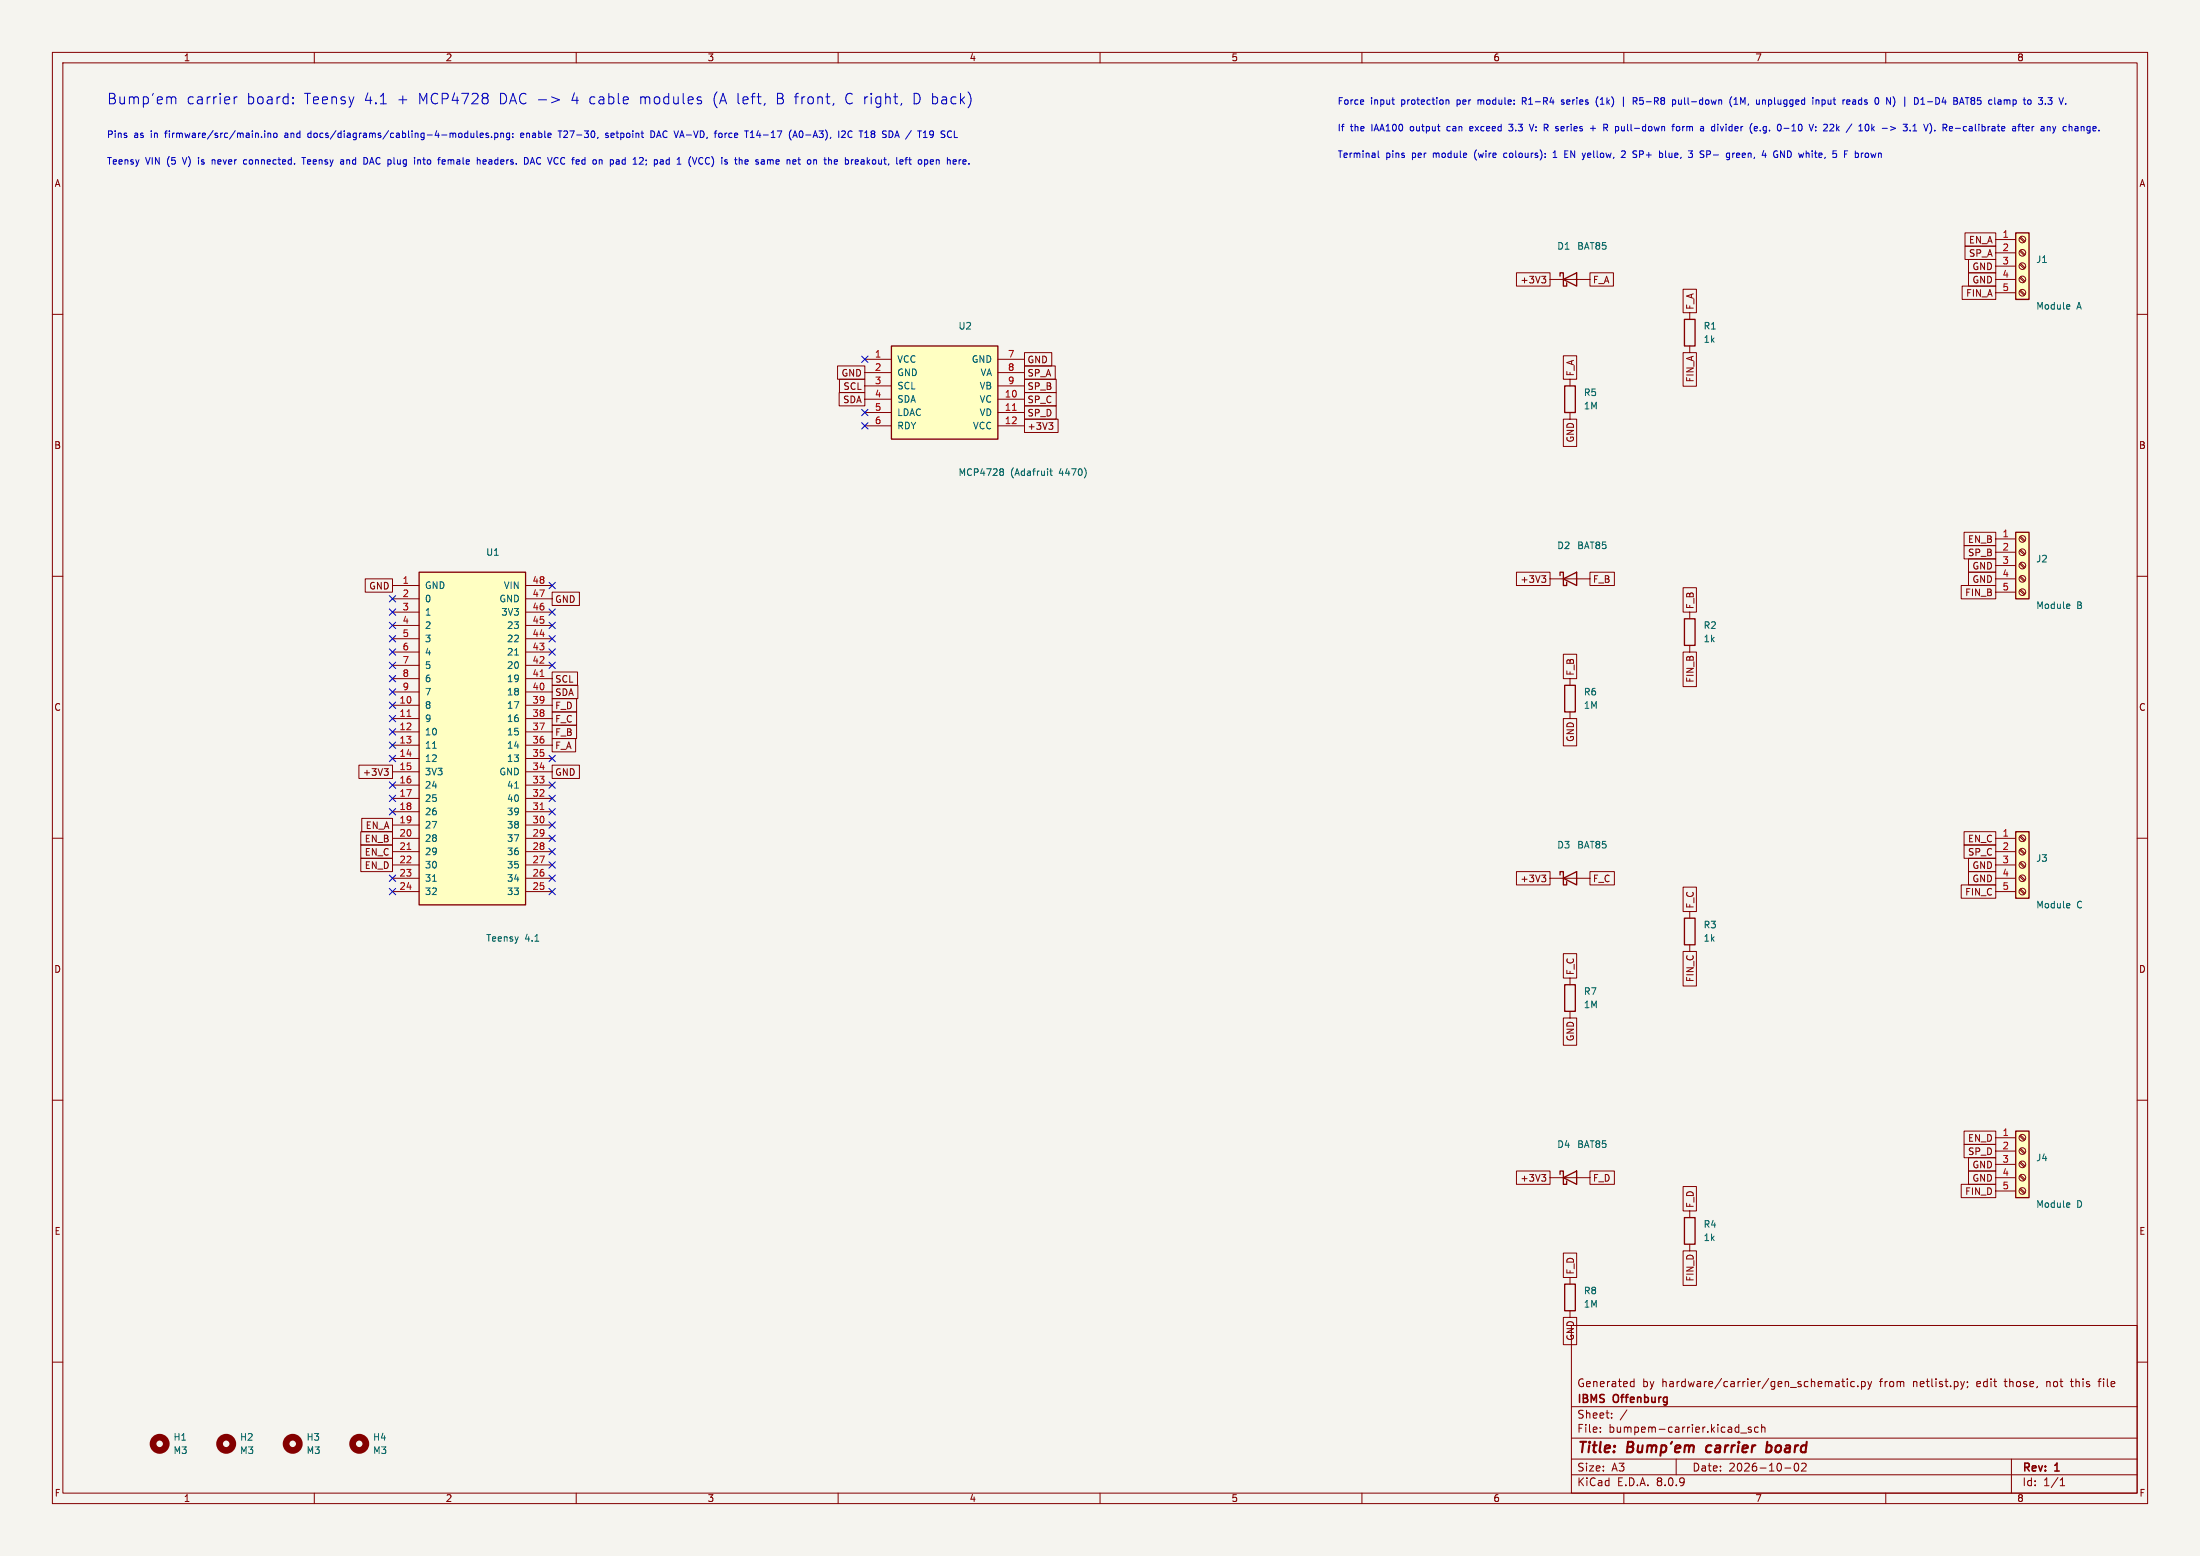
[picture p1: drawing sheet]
<svg xmlns="http://www.w3.org/2000/svg" width="420mm" height="297mm" viewBox="0 0 420 297" stroke-linecap="round" stroke-linejoin="round" font-family="sans-serif">
<path d="M0 0h420v297h-420z" fill="#f5f4ef" stroke="#f5f4ef" stroke-width=".19"/>
<g fill="none" stroke="#840000" stroke-width=".19">
<path d="M10 10h400v277h-400zM12 12h396v273h-396zM60 10v2M110 10v2M160 10v2M210 10v2M260 10v2M310 10v2M360 10v2M10 60h2M408 60h2M10 110h2"/>
<path d="M408 110h2M10 160h2M408 160h2M10 210h2M408 210h2M295.9 224.8h7.6M299.7 243.8v1.3M299.7 250.2v1.3M300 253h108v32h-108zM10 260h2M300 278.5h108M300 274.5h108"/>
<path d="M300 268.5h108M305.5 273.2v.2M305.5 272.5v.1M307.7 270.5v.2M307.7 269.8v.1M310.6 269.1l-1.3 1.9M311.4 263.8h.5M311.4 264.6h.5M311.9 263.2v1.5M320 278.5v3M332.3 273.5h1.1M334.3 272.5l-.4-.1-.2 .2 .1 .2 .5 .2v.3h-.6"/>
<path d="M335.7 272.5l-.5-.1-.3 .3 .2 .6h.6M336.3 272.5l.2-.1 .4 .1v.9M336.3 271.9v1.5M342.7 279.4l.2-.1a.8 .8 0 0 1 .5 .7 .8 .8 0 0 1-.5 .8l-.2-.2-.2-.4zM343.9 279.4l.6-.1 .2 .1 .1 .3-.9 1.1h.9M350.6 263.7h.3l.2 .2v.8M351.1 264.6l-.5 .1M351.1 264l-.5 .1M351.6 263.7h.6M351.8 263.2v1.3l.4 .2M352.7 263.2v.1M352.7 263.7v1"/>
<path d="M354 263.8l-.4-.1-.3 .3 .1 .6h.6M354.7 264.5v.2M355.4 263.8l.4-.1 .3 .3-.2 .6h-.5M355.4 263.7v1.5M356.6 263.7l.3 1M356.9 264.7l-.3 .5M357.3 263.7l-.4 1M375 263.7l-.3 1M375.6 263.8v.1M375.7 264.6l-.2 .3M384 278.5v6.5M390.7 263.7v1"/>
<path d="M390.8 263.8h-.1M395.2 263.7h.6M395.4 263.2v1.3l.3 .2M400.5 263.7h.6M401.1 263.2l-.4 .2v1.3M408 260h2M60 285v2M110 285v2M160 285v2M210 285v2M260 285v2M300 281.5h108"/>
<path d="M310 285v2M340.7 280.2h1.2M360 285v2M393.3 283.6h.9M393.3 282.5l.4-.4v1.5"/>
</g>
<path d="M325.9 276.1l-.2 .7 .3 .4M337.3 276h.8M337.4 275.2l-.3 2M338 277a.66 .66 0 0 1-.8 .1" fill="none" stroke="#840000" stroke-width=".4"/>
<circle cx="68.6" cy="275.6" r="1.27" fill="none" stroke="#840000" stroke-width="1.3"/>
<path d="M297.8 224.2v-.7h.6v2.6h.7v-.7M298.4 224.8l2.6-1.3v2.6zM298.7 245.1h2v5.1h-2z" fill="none" stroke="#840000" stroke-width=".25"/>
<path d="M384.8 215.9h2.5v12.7h-2.5z" fill="#ffffc2"/>
<path d="M297.8 167v-.6h.6v2.5h.7v-.6M298.4 167.6l2.6-1.2v2.5zM321.6 175.3h2v5h-2zM298.7 188h2v5h-2zM384.8 215.9h2.5v12.7h-2.5z" fill="none" stroke="#840000" stroke-width=".25"/>
<g fill="none" stroke="#840000" stroke-width=".19">
<path d="M295.9 167.6h7.6M322.6 174v1.3M299.7 186.7v1.3M299.7 193v1.3M322.6 180.3v1.3M381 217.2h3.8M381 219.7h3.8M385.5 219.4l.9 .8M385.5 216.8l.9 .9M385.7 219.2l.9 .8M385.7 216.7l.9 .8M381 222.2h3.8"/>
<path d="M381 224.8h3.8M381 227.3h3.8M385.5 227l.9 .8M385.5 224.5l.9 .8M385.5 221.9l.9 .9M385.7 226.8l.9 .9M385.7 224.3l.9 .8M385.7 221.7l.9 .9"/>
<circle cx="386.1" cy="219.7" r=".63"/>
<circle cx="386.1" cy="217.2" r=".63"/>
<circle cx="386.1" cy="224.8" r=".63"/>
<circle cx="386.1" cy="227.3" r=".63"/>
<circle cx="386.1" cy="222.2" r=".63"/>
</g>
<path d="M395 229.6l.1 .3-.6 .1M395.1 230.4h-.1" fill="none" stroke="#006464" stroke-width=".19"/>
<path d="M384.8 158.8h2.5v12.7h-2.5z" fill="#ffffc2"/>
<path d="M297.8 52.7v-.6h.6v2.5h.7v-.6M298.4 53.3l2.6-1.2v2.5zM297.8 109.9v-.7h.6v2.6h.7v-.7M298.4 110.5l2.6-1.3v2.6zM321.6 118.1h2v5.1h-2zM298.7 130.8h2v5.1h-2zM384.8 158.8h2.5v12.7h-2.5z" fill="none" stroke="#840000" stroke-width=".25"/>
<g fill="none" stroke="#840000" stroke-width=".19">
<path d="M295.9 53.3h7.6M295.9 110.5h7.6M322.6 116.8v1.3M299.7 129.5v1.3M299.7 135.9v1.3M322.6 123.2v1.3M385.5 159.7l.9 .8M385.7 159.5l.9 .9M381 160h3.8M381 162.6h3.8M381 165.1h3.8M381 167.6h3.8"/>
<path d="M381 170.2h3.8M385.5 169.8l.9 .9M385.5 167.3l.9 .8M385.5 164.8l.9 .8M385.5 162.2l.9 .9M385.7 169.7l.9 .8M385.7 167.1l.9 .9M385.7 164.6l.9 .8M385.7 162.1l.9 .8"/>
<circle cx="386.1" cy="165.1" r=".63"/>
<circle cx="386.1" cy="170.2" r=".63"/>
<circle cx="386.1" cy="167.6" r=".63"/>
<circle cx="386.1" cy="162.6" r=".63"/>
<circle cx="386.1" cy="160" r=".63"/>
</g>
<path d="M395 172.5l.1 .3-.6 .1M395.1 173.2l-.1 .1" fill="none" stroke="#006464" stroke-width=".19"/>
<path d="M384.8 101.6h2.5v12.7h-2.5z" fill="#ffffc2"/>
<path d="M298.7 73.7h2v5h-2zM321.6 61h2v5h-2zM384.8 101.6h2.5v12.7h-2.5z" fill="none" stroke="#840000" stroke-width=".25"/>
<g fill="none" stroke="#840000" stroke-width=".19">
<path d="M322.6 59.7v1.3M299.7 72.4v1.3M299.7 78.7v1.3M322.6 66v1.3M381 102.9h3.8M381 105.4h3.8M381 108h3.8M381 110.5h3.8M381 113h3.8M385.5 112.7l.9 .8M385.5 110.2l.9 .8M385.5 107.6l.9 .9"/>
<path d="M385.5 105.1l.9 .8M385.5 102.5l.9 .9M385.7 112.5l.9 .9M385.7 110l.9 .8M385.7 107.4l.9 .9M385.7 104.9l.9 .8M385.7 102.4l.9 .8"/>
<circle cx="386.1" cy="102.9" r=".63"/>
<circle cx="386.1" cy="110.5" r=".63"/>
<circle cx="386.1" cy="105.4" r=".63"/>
<circle cx="386.1" cy="113" r=".63"/>
<circle cx="386.1" cy="107.9" r=".63"/>
</g>
<path d="M395 115.3l.1 .3-.6 .1M395.1 116.1h-.1" fill="none" stroke="#006464" stroke-width=".19"/>
<path d="M384.8 44.5h2.5v12.7h-2.5z" fill="#ffffc2"/>
<path d="M384.8 44.5h2.5v12.7h-2.5zM321.6 232.4h2v5.1h-2z" fill="none" stroke="#840000" stroke-width=".25"/>
<g fill="none" stroke="#840000" stroke-width=".19">
<path d="M381 45.7h3.8M381 48.3h3.8M381 50.8h3.8M381 53.3h3.8M381 55.9h3.8M385.5 55.5l.9 .9M385.5 53l.9 .8M385.5 50.5l.9 .8M385.5 47.9l.9 .9M385.5 45.4l.9 .8M385.7 55.4l.9 .8M385.7 52.8l.9 .9"/>
<path d="M385.7 50.3l.9 .8M385.7 47.8l.9 .8M385.7 45.2l.9 .9M322.6 231.1v1.3M322.6 237.5v1.3"/>
<circle cx="386.1" cy="55.9" r=".63"/>
<circle cx="386.1" cy="50.8" r=".63"/>
<circle cx="386.1" cy="53.3" r=".63"/>
<circle cx="386.1" cy="45.7" r=".63"/>
<circle cx="386.1" cy="48.3" r=".63"/>
</g>
<path d="M395 58.2l.1 .3-.6 .1M395.1 58.9l-.1 .1" fill="none" stroke="#006464" stroke-width=".19"/>
<path d="M170.2 66h20.3v17.8h-20.3z" fill="#ffffc2"/>
<path d="M170.2 66h20.3v17.8h-20.3z" fill="none" stroke="#840000" stroke-width=".25"/>
<path d="M165.1 68.6h5.1M165.1 76.2h5.1M165.1 78.7h5.1M165.1 71.1h5.1M165.1 73.7h5.1M190.5 68.6h5.1M190.5 76.2h5.1M190.5 78.7h5.1M190.5 71.1h5.1M190.5 73.7h5.1M165.1 81.3h5.1M190.5 81.3h5.1" fill="none" stroke="#840000" stroke-width=".19"/>
<path d="M193.3 78.3h.7" fill="none" stroke="#a90000" stroke-width=".19"/>
<path d="M191.1 89.5h.2l.3 .2-.3 .3M191.1 90h.2M191.3 90l.3 .3v.2l-.1 .2h-.4M200.4 89.9h.5M200.6 89.5v1.1l.3 .1M207.3 89.8v.9" fill="none" stroke="#006464" stroke-width=".19"/>
<path d="M80 109.2h20.3v63.5h-20.3z" fill="#ffffc2"/>
<path d="M80 109.2h20.3v63.5h-20.3z" fill="none" stroke="#840000" stroke-width=".25"/>
<g fill="none" stroke="#840000" stroke-width=".19">
<path d="M289.5 52.1h6.4v2.5h-6.4zM294.3 52.7h.8l-.4 .5M294.8 53.2l.3 .3v.3l-.3 .2M303.5 52.1h4.5v2.5h-4.5zM321.3 55.2h2.6v4.5h-2.6zM374.6 54.6h6.4v2.6h-6.4zM375.1 44.4h5.9v2.6h-5.9zM375.1 47h5.9v2.5h-5.9zM375.8 52.1h5.2v2.5h-5.2zM375.8 49.5h5.2v2.6h-5.2zM159.9 69.8h5.2v2.6h-5.2zM160.2 74.9h4.9v2.6h-4.9z"/>
<path d="M160.3 72.4h4.8v2.5h-4.8zM195.6 69.8h5.8v2.6h-5.8zM195.6 74.9h6v2.6h-6zM195.6 77.5h6v2.5h-6zM195.6 67.3h5.2v2.6h-5.2zM195.6 72.4h6v2.5h-6zM298.4 67.9h2.6v4.5h-2.6zM321.3 67.3h2.6v6.4h-2.6zM195.6 80h6.4v2.6h-6.4zM200.2 80.7h.8l-.4 .5M200.8 81.2l.2 .2v.3l-.2 .3M298.4 80h2.6v5.2h-2.6z"/>
<path d="M69.7 110.5h5.2v2.5h-5.2zM74.9 111.8h5.1M74.9 114.3h5.1M74.9 116.8h5.1M74.9 119.4h5.1M100.3 111.8h5.1M100.3 114.3h5.1M100.3 116.8h5.1M100.3 119.4h5.1M105.4 113h5.2v2.6h-5.2zM289.5 109.2h6.4v2.6h-6.4zM294.3 109.9h.8l-.4 .5"/>
<path d="M294.8 110.4l.3 .2v.3l-.3 .3M303.5 109.2h4.7v2.6h-4.7zM321.3 112.2h2.6v4.6h-2.6zM374.4 111.8h6.6v2.5h-6.6zM374.9 101.6h6.1v2.5h-6.1zM374.9 104.1h6.1v2.6h-6.1zM375.8 109.2h5.2v2.6h-5.2zM375.8 106.7h5.2v2.5h-5.2zM74.9 134.6h5.1M74.9 137.2h5.1M74.9 139.7h5.1M74.9 132.1h5.1"/>
<path d="M74.9 129.5h5.1M74.9 127h5.1M74.9 124.5h5.1M74.9 121.9h5.1M100.3 134.6h5.1M100.3 137.2h5.1M100.3 139.7h5.1M100.3 132.1h5.1M100.3 129.5h5.1M100.3 127h5.1M100.3 124.5h5.1M100.3 121.9h5.1"/>
<path d="M105.4 135.9h4.7v2.5h-4.7zM105.4 138.4h4.7v2.6h-4.7zM105.4 128.3h4.9v2.5h-4.9zM105.4 130.8h4.9v2.6h-4.9zM105.4 133.3h4.7v2.6h-4.7zM298.4 137.2h2.6v5.2h-2.6zM298.4 124.9h2.6v4.6h-2.6zM321.3 124.5h2.6v6.6h-2.6zM68.5 146h6.4v2.6h-6.4zM68.9 158.7h6v2.6h-6zM69.1 156.2h5.8v2.6h-5.8zM73.3 146.7h.8l-.4 .5"/>
<path d="M73.9 147.2l.2 .2v.3l-.2 .3M74.9 142.2h5.1M74.9 144.8h5.1M74.9 147.3h5.1M74.9 149.9h5.1M74.9 152.4h5.1M74.9 154.9h5.1M74.9 157.5h5.1M100.3 142.2h5.1M100.3 144.8h5.1M100.3 147.3h5.1M100.3 149.9h5.1"/>
<path d="M100.3 152.4h5.1M100.3 154.9h5.1M100.3 157.5h5.1M105.4 141h4.5v2.5h-4.5zM105.4 146h5.2v2.6h-5.2zM374.9 158.7h6.1v2.6h-6.1zM68.9 163.8h6v2.6h-6zM68.9 161.3h6v2.5h-6zM74.9 160h5.1M74.9 162.6h5.1M74.9 165.1h5.1M74.9 167.6h5.1"/>
<path d="M74.9 170.2h5.1M100.3 160h5.1M100.3 162.6h5.1M100.3 165.1h5.1M100.3 167.6h5.1M100.3 170.2h5.1M289.5 166.4h6.4v2.5h-6.4zM294.3 167h.8l-.4 .5M294.8 167.5l.3 .3v.3l-.3 .2M303.5 166.4h4.7v2.5h-4.7zM321.3 169.3h2.6v4.7h-2.6zM374.4 168.9h6.6v2.6h-6.6z"/>
<path d="M374.9 161.3h6.1v2.5h-6.1zM375.8 163.8h5.2v2.6h-5.2zM375.8 166.4h5.2v2.5h-5.2zM298.4 194.3h2.6v5.2h-2.6zM298.4 182h2.6v4.7h-2.6zM321.3 181.6h2.6v6.6h-2.6zM374.9 218.4h6.1v2.6h-6.1zM374.9 215.9h6.1v2.5h-6.1zM289.5 223.5h6.4v2.6h-6.4zM294.3 224.2h.8l-.4 .5M294.8 224.7l.3 .2v.3l-.3 .3M298.4 239.2h2.6v4.6h-2.6z"/>
<path d="M303.5 223.5h4.7v2.6h-4.7zM321.3 238.8h2.6v6.6h-2.6zM321.3 226.5h2.6v4.6h-2.6zM374.4 226.1h6.6v2.5h-6.6zM375.8 221h5.2v2.5h-5.2zM375.8 223.5h5.2v2.6h-5.2zM298.4 251.5h2.6v5.2h-2.6z"/>
</g>
<path d="M77.7 136.7h.7M103.1 129.1h.7M103.1 154.5h.7M77.7 162.1h.7" fill="none" stroke="#a90000" stroke-width=".19"/>
<path d="M98.2 125h.8M82.6 142.8h.7M98.2 150.4h.8M82.6 168.2h.7" fill="none" stroke="#006464" stroke-width=".19"/>
<g fill="none" stroke="#840000" stroke-width="1.3">
<circle cx="30.5" cy="275.6" r="1.27"/>
<circle cx="43.2" cy="275.6" r="1.27"/>
<circle cx="55.9" cy="275.6" r="1.27"/>
</g>
<g fill="none" stroke="#0000c2" stroke-width=".19">
<path d="M32.7 18.8l.3-.3 .5 .1 .1 1.2M44.7 18.5v1.3M45.3 18.5l-.4 .1-.2 .3M55.9 19.6v.2M55.9 18.6v.2M93.1 18v.5M93.1 18.9v.7M105.3 18.5l1.5 .6-1.5 .5M133.7 19.2l.2 .2-.2 .4M133.7 18.5l.1 .1M265.7 19.1h.5M266 19.8l.2 .1"/>
<path d="M276.1 19.2l.1-.1h.3l.1 .8M276.1 19.1v.8M290.6 19.3h.5M291.1 18.6h-.5v1.3M298.1 19.8l.3 .1M298.4 19.1l-.3 .1v.2l.3 .1M305.1 18.5a1.46 1.46 0 0 0 0 1.9M309.9 18.5v1.8M311.8 19.3l.6-.1 .1-.1v-.3l-.7-.2v1.3M312.1 19.3l.4 .6M319.3 19.1h.4l.2 .2-.1 .5h-.5M319.3 19.1v1.2"/>
<path d="M330.6 18.5a1.46 1.46 0 0 0 0 1.9M331 19.9h.8M331 19l.4-.4v1.3M336.5 19.1v.8M337 19.1h-.4l-.1 .1M346.1 18.6v.2M346.7 19.2l.2-.1h.3v.8M346.7 19.1v.8M352.7 19.1h.4l.1 .3-.6 .1M353.1 19.8l-.4 .1M353.8 19.1h-.1M353.8 19.4l-.2 .2 .2 .3"/>
<path d="M363.6 18.5v1.8M366 18.7l-.5-.1v1.3l.5-.1M366.7 19.9h.7M368 19.4h.9M374.1 19.9l.4-1.3 .4 1.3M374.2 19.5h.6M375.2 18.6h.7M375.5 18.6v1.3M382.6 19.1v.8M383 19.1l-.4 .1M389.1 19.8l.2 .1 .5-.1M389.1 18.6h.8l-.4 .5 .3 .1"/>
<path d="M40.5 30.5v.8M40.7 30.5l-.2 .1M47 30.5l-.4 .1-.1 .1v.5l.5 .1M49.1 25.4l.2 .2v.7M49.9 26.1v.2M50.5 25v.1M50.5 25.4v.9M51.1 25.5l.2-.1 .3 .1 .1 .8M51.1 25.4v.9M52.3 25.5l.2-.1 .3 .1 .1 .5-.1 .2-.3 .1-.2-.2zM57.6 30.1h.7M58 30.1v1.2"/>
<path d="M58.9 25.5l-.1 .2 .1 .5M65.2 30.5l.4 .2v.6M65.6 31.3h-.4M65.6 30.8l-.4 .1M69.5 30.1a.64 .64 0 0 1 .7 .6 .64 .64 0 0 1-.7 .6M79.7 30.6l.2-.1 .3 .1 .1 .7M79.7 30.5v.8M84.4 30.9l.6-.1-.1-.2-.3-.1-.2 .2 .1 .6h.4M90.5 25.4v.9M90.5 26.1l-.2 .2M91.1 25v1.1l.1 .2M91.6 30.6l.1 .7"/>
<path d="M91.7 25.8l.6-.1-.1-.2-.4-.1-.1 .2v.6h.5M92.2 30.9l.6-.1-.1-.2-.3-.1-.2 .2 .1 .6h.4M93.2 25.5l-.3-.1-.2 .2 .1 .2 .4 .1v.3h-.5M93.8 26.1v.2M94.4 25.5l.4-.1 .2 .3-.1 .5h-.5M94.4 25.4v1.3M95.6 25.5l.2-.1 .3 .1v.8M95.6 25.4v.9M97.3 25.5l-.4-.1-.2 .3 .1 .5h.5M97.3 25.4v1l-.3 .3-.3-.1M97.9 26.1v.2M97.9 25.5v.1"/>
<path d="M99.8 25.4l-.4 .2 .1 .6 .3 .1M100 25.7l-.6 .1M100.6 30.1l.3 .5-.3 .7M101.2 31.3l.4-1.2 .5 1.2M101.3 31h.6M106.5 25h.8M106.9 25v1.3M116.1 25.5l-.3-.1-.2 .2 .1 .2 .4 .1v.3h-.5M118.8 31.1l.2 .2h.4M119.4 30.6l-.4-.1-.2 .2M123.3 30.6v.1M123.4 31.3l-.1 .2"/>
<path d="M124.3 25a.64 .64 0 0 1 .7 .6 .64 .64 0 0 1-.7 .7zM127.3 31.3h.5M127.3 30.6h.5M127.8 30.1v1.2M132.2 30.1l.4 1.2 .4-1.2M135.2 30.1a.64 .64 0 0 0-.5 .6 .64 .64 0 0 0 .5 .6M137.8 25.5l-.4-.1-.2 .3 .1 .5 .3 .1 .2-.2M141.1 30.1v1.2M141.6 30.6l-.3-.1-.2 .1M142.2 25h.7M143.2 26.3h.8M143.2 25.3l.4-.3v1.3"/>
<path d="M144.3 31.3h.1M144.3 30.6v.3M148.6 30.5l-.5 .2 .1 .6h.4M148.7 30.8l-.6 .1M151 24.8a1.46 1.46 0 0 0 0 1.9M151.3 26.3l.5-1.3 .4 1.3M151.5 25.9h.6M154.7 30.6l-.3-.1-.3 .2 .1 .5 .2 .1h.3M158.2 30.6l.3-.1 .2 .2M158.2 30.1v1.2M160.1 25v1.3M160.7 25.1l.4-.1 .3 .3-.8 1h.8"/>
<path d="M161.5 30.5l.4 .1 .1 .1-.1 .5-.4 .1M162.1 25l-.2 .5 .2 .7M165.7 30.9l.3 .4M166 30.5l-.4 .5M170.4 25.3v.7M171.2 25l-.4 1.3M175.4 30.6l.1-.1 .4 .1 .1 .5-.2 .2h-.3l-.1-.1zM178 26.1l-.4 .2M178.1 25h-.4l-.2 .2 .1 .5h.5M182.2 26.3h.6M263.1 28.8v1.1l.2 .2M280.8 24.1l-.2 .2v.5l.2 .2"/>
<path d="M281.2 24.4l-.6 .2M287.3 29.2l-.2 .3v.3l.2 .3M288 23.7h.8l-.4 .5h.2M288 24.9l.6 .1M292 23.7l.4 1.3 .4-1.3M295 29.9v.2M295 29.3v.1M296.5 30.1h.7M296.5 29.2l.4-.4v1.3M298.7 29.4h.5M299.3 28.8h-.6v1.3h.6M303.6 24.5h1"/>
<path d="M304.1 24v1M306.5 24.4l.4 .6M306.8 23.8v.5M309.6 28.9l.4-.1 .3 .4-.8 .9h.8M317.4 29.3v.6M318 28.8v1.1l.1 .2M319.2 24.1h.5M319.7 23.7l-.3 .2v1.1M320.1 24.3l.2-.2 .3 .2 .1 .4-.1 .2-.3 .1-.2-.1zM322.3 28.8h.8l-.4 .5M322.9 29.3l.2 .2v.3l-.2 .3M325.8 28.8l.6 .1"/>
<path d="M326.4 29.4l-.6 .1M328.4 24.1l.3 .9 .3-.9M330.8 29.2v.9M331.1 29.2l-.3 .3M331.6 29.3v.7M332.1 29.5l-.6 .1M335.1 24.1l.3 .1 .1 .2-.6 .2M335.4 24.9l-.3 .1M336 24.9v.1M340.6 24.5h.9M346.6 24.9v.1M346.6 24.2v.1"/>
<path d="M348.3 23.7l-.2 .1M348.8 24.3l-.7 .7h.8M352.1 29.4h.5M352.7 28.8h-.6v1.3M354.7 29.3v.6M354.9 25h.7M355.1 23.9l.1-.2v1.3M357.5 24.5l.3 .5M357.8 24.1l-.5 .5M365.2 25h.7M365.4 23.9l.2-.2v1.3M370.9 24.4h.5"/>
<path d="M371.2 24.4l.5 .6M371.4 23.7h-.5v1.3M375.3 24.1l-.4 .1-.1 .2 .1 .5 .4 .1M385.9 24.1h.5M386.1 23.7v1.1l.3 .2M386.8 24.6l.6-.2-.1-.2-.3-.1-.2 .2v.6h.5M387.9 24.1v.9M388.3 24.1l-.4 .3M394.3 24.1l-.3 .1-.1 .2v.5l.4 .1M398.5 25.3l.3 .1M398.9 24.1l-.4 .1-.1 .2 .1 .5 .4 .1"/>
</g>
<g fill="none" stroke="#000084" stroke-width=".19">
<path d="M164.5 78.1l1.2 1.2M164.5 68l1.2 1.2M165.7 78.1l-1.2 1.2M165.7 68l-1.2 1.2M164.5 80.7l1.2 1.2M165.7 80.7l-1.2 1.2M74.3 118.8l1.2 1.2M74.3 116.2l1.2 1.2M74.3 113.7l1.2 1.2M75.5 118.8l-1.2 1.2M75.5 116.2l-1.2 1.2M75.5 113.7l-1.2 1.2"/>
<path d="M104.8 111.2l1.2 1.2M104.8 118.8l1.2 1.2M104.8 116.2l1.2 1.2M106 111.2l-1.2 1.2M106 118.8l-1.2 1.2M106 116.2l-1.2 1.2M74.3 123.9l1.2 1.2M74.3 139.1l1.2 1.2M74.3 136.6l1.2 1.2M74.3 134l1.2 1.2M74.3 131.5l1.2 1.2M74.3 126.4l1.2 1.2"/>
<path d="M74.3 121.3l1.2 1.2M74.3 128.9l1.2 1.2M75.5 123.9l-1.2 1.2M75.5 139.1l-1.2 1.2M75.5 136.6l-1.2 1.2M75.5 134l-1.2 1.2M75.5 131.5l-1.2 1.2M75.5 126.4l-1.2 1.2M75.5 121.3l-1.2 1.2M75.5 128.9l-1.2 1.2M104.8 121.3l1.2 1.2M104.8 123.9l1.2 1.2"/>
<path d="M104.8 126.4l1.2 1.2M106 121.3l-1.2 1.2M106 123.9l-1.2 1.2M106 126.4l-1.2 1.2M74.3 141.6l1.2 1.2M74.3 154.3l1.2 1.2M74.3 144.2l1.2 1.2M74.3 151.8l1.2 1.2M74.3 149.3l1.2 1.2M75.5 151.8l-1.2 1.2M75.5 141.6l-1.2 1.2M75.5 149.3l-1.2 1.2"/>
<path d="M75.5 154.3l-1.2 1.2M75.5 144.2l-1.2 1.2M104.8 154.3l1.2 1.2M104.8 156.9l1.2 1.2M104.8 151.8l1.2 1.2M104.8 149.3l1.2 1.2M104.8 144.2l1.2 1.2M104.8 159.4l1.2 1.2M106 154.3l-1.2 1.2M106 156.9l-1.2 1.2M106 151.8l-1.2 1.2M106 149.3l-1.2 1.2"/>
<path d="M106 144.2l-1.2 1.2M106 159.4l-1.2 1.2M74.3 167l1.2 1.2M74.3 169.6l1.2 1.2M75.5 167l-1.2 1.2M75.5 169.6l-1.2 1.2M104.8 169.6l1.2 1.2M104.8 167l1.2 1.2M104.8 164.5l1.2 1.2M104.8 162l1.2 1.2M106 169.6l-1.2 1.2M106 167l-1.2 1.2"/>
<path d="M106 164.5l-1.2 1.2M106 162l-1.2 1.2"/>
</g>
<g font-size="2.8" fill="#0000c2">
<text x="20.3" y="20.1">Bump'em</text>
<text x="35.5" y="20.1">carrier</text>
<text x="47" y="20.1">board:</text>
<text x="58" y="20.1">Teensy</text>
<text x="69.5" y="20.1">4.1</text>
<text x="75.8" y="20.1">+</text>
<text x="79.9" y="20.1">MCP4728</text>
<text x="95.4" y="20.1">DAC -&gt;</text>
<text x="109.2" y="20.1">4 cable</text>
<text x="122.4" y="20.1">modules</text>
<text x="136.4" y="20.1">(A left,</text>
<text x="148.6" y="20.1">B front,</text>
<text x="161.9" y="20.1">C right,</text>
<text x="175" y="20.1">D back)</text>
</g>
<g font-size="2.8" fill="#840000">
<text x="301" y="277.9">Title:</text>
<text x="310.6" y="277.9">Bump'em</text>
<text x="326.6" y="277.9">carrier</text>
<text x="338.8" y="277.9">board</text>
</g>
<g font-size="2.1" fill="#840000">
<text x="301" y="268.2">IBMS</text>
<text x="301" y="265">Generated</text>
<text x="308.1" y="268.2">Offenburg</text>
<text x="313.5" y="265">by</text>
<text x="317.3" y="265">hardware/carrier/gen_schematic.py</text>
<text x="359" y="265">from</text>
<text x="365.5" y="265">netlist.py;</text>
<text x="377.8" y="265">edit</text>
<text x="383.3" y="265">those,</text>
<text x="391.4" y="265">not</text>
<text x="396.2" y="265">this</text>
<text x="401.7" y="265">file</text>
<text x="301" y="273.7">File:</text>
<text x="301" y="271">Sheet:</text>
<text x="307.1" y="273.7">bumpem-carrier.kicad_sch</text>
<text x="301" y="281.1">Size:</text>
<text x="307.6" y="281.1">A3</text>
<text x="323" y="281.1">Date:</text>
<text x="330" y="281.1">2026-10-02</text>
<text x="386" y="281.3">Rev:</text>
<text x="392.4" y="281.3">1</text>
<text x="301" y="283.9">KiCad</text>
<text x="308.7" y="283.9">E.D.A.</text>
<text x="316.3" y="283.9">8.0.9</text>
<text x="386" y="283.9">Id:</text>
<text x="390.1" y="283.9">1/1</text>
</g>
<g font-size="1.8" fill="#840000">
<text x="35" y="11.9">1</text>
<text x="85" y="11.9">2</text>
<text x="135" y="11.9">3</text>
<text x="185" y="11.9">4</text>
<text x="235" y="11.9">5</text>
<text x="285" y="11.9">6</text>
<text x="335" y="11.9">7</text>
<text x="385" y="11.9">8</text>
<text x="10.3" y="35.9">A</text>
<text x="408.3" y="35.9">A</text>
<text x="375.8" y="46.7">EN_A</text>
<text x="375.8" y="49.2">SP_A</text>
<text x="376.4" y="51.8">GND</text>
<text x="290.2" y="54.3">+3V3</text>
<text x="304" y="54.3">F_A</text>
<text x="323.5" y="59.2" transform="rotate(-90 323.5 59.2)">F_A</text>
<text x="375.2" y="56.8">FIN_A</text>
<text x="376.4" y="54.3">GND</text>
<text x="196.1" y="69.5">GND</text>
<text x="300.7" y="71.9" transform="rotate(-90 300.7 71.9)">F_A</text>
<text x="160.5" y="72.1">GND</text>
<text x="160.9" y="77.2">SDA</text>
<text x="160.9" y="74.6">SCL</text>
<text x="196.1" y="72.1">SP_A</text>
<text x="196.1" y="77.2">SP_C</text>
<text x="196.1" y="74.6">SP_B</text>
<text x="323.5" y="73.1" transform="rotate(-90 323.5 73.1)">FIN_A</text>
<text x="196.1" y="82.2">+3V3</text>
<text x="196.1" y="79.7">SP_D</text>
<text x="10.3" y="85.9">B</text>
<text x="300.7" y="84.6" transform="rotate(-90 300.7 84.6)">GND</text>
<text x="408.2" y="85.9">B</text>
<text x="375.6" y="103.8">EN_B</text>
<text x="375.6" y="106.4">SP_B</text>
<text x="70.4" y="112.7">GND</text>
<text x="290.2" y="111.4">+3V3</text>
<text x="304" y="111.4">F_B</text>
<text x="375.1" y="114">FIN_B</text>
<text x="376.4" y="111.4">GND</text>
<text x="376.4" y="108.9">GND</text>
<text x="105.9" y="115.3">GND</text>
<text x="323.5" y="116.4" transform="rotate(-90 323.5 116.4)">F_B</text>
<text x="105.9" y="130.5">SCL</text>
<text x="300.7" y="129.1" transform="rotate(-90 300.7 129.1)">F_B</text>
<text x="323.5" y="130.4" transform="rotate(-90 323.5 130.4)">FIN_B</text>
<text x="10.3" y="135.9">C</text>
<text x="105.9" y="133">SDA</text>
<text x="105.9" y="135.6">F_D</text>
<text x="408.2" y="135.9">C</text>
<text x="105.9" y="138.1">F_C</text>
<text x="105.9" y="140.7">F_B</text>
<text x="105.9" y="143.2">F_A</text>
<text x="300.7" y="141.7" transform="rotate(-90 300.7 141.7)">GND</text>
<text x="69.2" y="148.3">+3V3</text>
<text x="105.9" y="148.3">GND</text>
<text x="69.5" y="161">EN_B</text>
<text x="69.7" y="158.4">EN_A</text>
<text x="375.6" y="161">EN_C</text>
<text x="69.5" y="166.1">EN_D</text>
<text x="69.5" y="163.5">EN_C</text>
<text x="375.6" y="163.5">SP_C</text>
<text x="376.4" y="166.1">GND</text>
<text x="290.2" y="168.6">+3V3</text>
<text x="304" y="168.6">F_C</text>
<text x="323.5" y="173.5" transform="rotate(-90 323.5 173.5)">F_C</text>
<text x="375.1" y="171.1">FIN_C</text>
<text x="376.4" y="168.6">GND</text>
<text x="10.3" y="185.9">D</text>
<text x="408.2" y="185.9">D</text>
<text x="300.7" y="186.2" transform="rotate(-90 300.7 186.2)">F_C</text>
<text x="323.5" y="187.6" transform="rotate(-90 323.5 187.6)">FIN_C</text>
<text x="300.7" y="198.9" transform="rotate(-90 300.7 198.9)">GND</text>
<text x="375.6" y="220.7">SP_D</text>
<text x="375.6" y="218.1">EN_D</text>
<text x="290.2" y="225.7">+3V3</text>
<text x="304" y="225.7">F_D</text>
<text x="376.4" y="223.2">GND</text>
<text x="376.4" y="225.7">GND</text>
<text x="323.5" y="230.7" transform="rotate(-90 323.5 230.7)">F_D</text>
<text x="375.1" y="228.3">FIN_D</text>
<text x="10.3" y="235.9">E</text>
<text x="408.3" y="235.9">E</text>
<text x="300.7" y="243.4" transform="rotate(-90 300.7 243.4)">F_D</text>
<text x="323.5" y="244.7" transform="rotate(-90 323.5 244.7)">FIN_D</text>
<text x="300.7" y="256" transform="rotate(-90 300.7 256)">GND</text>
<text x="10.3" y="285.9">F</text>
<text x="35" y="286.9">1</text>
<text x="85" y="286.9">2</text>
<text x="135" y="286.9">3</text>
<text x="185" y="286.9">4</text>
<text x="235" y="286.9">5</text>
<text x="285" y="286.9">6</text>
<text x="335" y="286.9">7</text>
<text x="385" y="286.9">8</text>
<text x="408.3" y="285.9">F</text>
</g>
<g font-size="1.8" fill="#0000c2">
<text x="255.3" y="20.1">Force</text>
<text x="261.6" y="20.1">input</text>
<text x="267.6" y="20.1">protection</text>
<text x="278.4" y="20.1">per</text>
<text x="282.6" y="20.1">module:</text>
<text x="291.2" y="20.1">R1-R4</text>
<text x="298.9" y="20.1">series</text>
<text x="305.7" y="20.1">(1k)</text>
<text x="313.2" y="20.1">R5-R8</text>
<text x="320.9" y="20.1">pull-down</text>
<text x="332.1" y="20.1">(1M,</text>
<text x="337.4" y="20.1">unplugged</text>
<text x="348.3" y="20.1">input</text>
<text x="354.3" y="20.1">reads</text>
<text x="360.6" y="20.1">0</text>
<text x="366.4" y="20.1">|</text>
<text x="368.8" y="20.1">D1-D4</text>
<text x="376.5" y="20.1">BAT85</text>
<text x="383.4" y="20.1">clamp</text>
<text x="390.3" y="20.1">to</text>
<text x="393.3" y="20.1">3.3</text>
<text x="20.3" y="26.4">Pins</text>
<text x="25.5" y="26.4">as</text>
<text x="28.9" y="26.4">in</text>
<text x="31.8" y="26.4">firmware/src/main.ino</text>
<text x="54.8" y="26.4">and</text>
<text x="59.4" y="26.4">docs/diagrams/cabling-4-modules.png:</text>
<text x="100.3" y="26.4">enable</text>
<text x="107.7" y="26.4">T27-30,</text>
<text x="116.9" y="26.4">setpoint</text>
<text x="125.7" y="26.4">DAC VA-VD,</text>
<text x="138.4" y="26.4">force</text>
<text x="144.4" y="26.4">T14-17</text>
<text x="152.9" y="26.4">(A0-A3),</text>
<text x="162.6" y="26.4">I2C</text>
<text x="166.8" y="26.4">T18</text>
<text x="171.4" y="26.4">SDA /</text>
<text x="178.6" y="26.4">T19</text>
<text x="255.3" y="25.2">If</text>
<text x="257.8" y="25.2">the</text>
<text x="261.9" y="25.2">IAA100</text>
<text x="269.5" y="25.2">output</text>
<text x="276.7" y="25.2">can</text>
<text x="281.3" y="25.2">exceed</text>
<text x="289" y="25.2">3.3</text>
<text x="293.2" y="25.2">V: R series</text>
<text x="305.3" y="25.2">+</text>
<text x="308" y="25.2">R pull-down</text>
<text x="321.6" y="25.2">form</text>
<text x="327.1" y="25.2">a</text>
<text x="329.4" y="25.2">divider</text>
<text x="337" y="25.2">(e.g.</text>
<text x="342.4" y="25.2">0-10</text>
<text x="348.8" y="25.2">V: 22k</text>
<text x="356.3" y="25.2">/</text>
<text x="358.8" y="25.2">10k</text>
<text x="363.4" y="25.2">-&gt;</text>
<text x="367.7" y="25.2">3.1</text>
<text x="371.9" y="25.2">V).</text>
<text x="375.6" y="25.2">Re-calibrate</text>
<text x="389.1" y="25.2">after</text>
<text x="394.8" y="25.2">any</text>
<text x="399.2" y="25.2">change.</text>
<text x="20.3" y="31.5">Teensy</text>
<text x="27.8" y="31.5">VIN</text>
<text x="32" y="31.5">(5</text>
<text x="35.2" y="31.5">V)</text>
<text x="38.3" y="31.5">is</text>
<text x="41.1" y="31.5">never</text>
<text x="47.4" y="31.5">connected.</text>
<text x="58.8" y="31.5">Teensy</text>
<text x="66.3" y="31.5">and</text>
<text x="70.9" y="31.5">DAC plug</text>
<text x="81" y="31.5">into</text>
<text x="85.8" y="31.5">female</text>
<text x="93.4" y="31.5">headers.</text>
<text x="102.6" y="31.5">DAC VCC fed</text>
<text x="116.3" y="31.5">on</text>
<text x="119.8" y="31.5">pad</text>
<text x="124.4" y="31.5">12;</text>
<text x="128.6" y="31.5">pad</text>
<text x="133.2" y="31.5">1</text>
<text x="135.6" y="31.5">(VCC)</text>
<text x="142.1" y="31.5">is</text>
<text x="144.9" y="31.5">the</text>
<text x="149" y="31.5">same</text>
<text x="155.1" y="31.5">net</text>
<text x="159.3" y="31.5">on</text>
<text x="162.7" y="31.5">the</text>
<text x="166.9" y="31.5">breakout,</text>
<text x="176.9" y="31.5">left</text>
<text x="181.3" y="31.5">open</text>
<text x="255.3" y="30.2">Terminal</text>
<text x="264.5" y="30.2">pins</text>
<text x="269.6" y="30.2">per</text>
<text x="273.8" y="30.2">module</text>
<text x="281.9" y="30.2">(wire</text>
<text x="287.7" y="30.2">colours):</text>
<text x="299.8" y="30.2">EN yellow,</text>
<text x="311" y="30.2">2</text>
<text x="313.4" y="30.2">SP+</text>
<text x="318.6" y="30.2">blue,</text>
<text x="324.5" y="30.2">3</text>
<text x="326.9" y="30.2">SP-</text>
<text x="332.1" y="30.2">green,</text>
<text x="339.1" y="30.2">4</text>
<text x="341.5" y="30.2">GND white,</text>
<text x="353.2" y="30.2">5</text>
<text x="355.6" y="30.2">F brown</text>
</g>
<g font-size="1.8" fill="#006464">
<text x="297.2" y="47.9">D1</text>
<text x="301" y="47.9">BAT85</text>
<text x="388.6" y="50.4">J1</text>
<text x="388.6" y="59.3">Module</text>
<text x="396.5" y="59.3">A</text>
<text x="182.9" y="63.1">U2</text>
<text x="325.1" y="63.1">R1</text>
<text x="325.1" y="65.6">1k</text>
<text x="171.2" y="69.4">VCC</text>
<text x="171.2" y="72">GND</text>
<text x="185.4" y="69.4">GND</text>
<text x="187.1" y="72">VA</text>
<text x="171.2" y="74.5">SCL</text>
<text x="171.2" y="77.1">SDA</text>
<text x="186.9" y="77.1">VC</text>
<text x="186.9" y="74.5">VB</text>
<text x="302.3" y="75.8">R5</text>
<text x="171.2" y="79.6">LDAC</text>
<text x="171.2" y="82.1">RDY</text>
<text x="185.7" y="82.1">VCC</text>
<text x="186.9" y="79.6">VD</text>
<text x="302.3" y="78.3">1M</text>
<text x="182.9" y="91">MCP4728</text>
<text x="192.9" y="91">(Adafruit</text>
<text x="202.3" y="91">4470)</text>
<text x="92.7" y="106.3">U1</text>
<text x="297.2" y="105">D2</text>
<text x="301" y="105">BAT85</text>
<text x="388.6" y="107.5">J2</text>
<text x="81" y="112.6">GND</text>
<text x="96.1" y="112.6">VIN</text>
<text x="81" y="115.2">0</text>
<text x="81" y="117.7">1</text>
<text x="95.2" y="115.2">GND</text>
<text x="95.6" y="117.7">3V3</text>
<text x="388.6" y="116.4">Module</text>
<text x="396.5" y="116.4">B</text>
<text x="81" y="120.2">2</text>
<text x="81" y="122.8">3</text>
<text x="81" y="125.3">4</text>
<text x="96.7" y="125.3">21</text>
<text x="96.7" y="122.8">22</text>
<text x="96.7" y="120.2">23</text>
<text x="325.1" y="120.2">R2</text>
<text x="325.1" y="122.8">1k</text>
<text x="81" y="127.9">5</text>
<text x="81" y="130.4">6</text>
<text x="96.7" y="130.4">19</text>
<text x="96.7" y="127.9">20</text>
<text x="81" y="135.5">8</text>
<text x="81" y="132.9">7</text>
<text x="96.7" y="135.5">17</text>
<text x="96.7" y="132.9">18</text>
<text x="302.3" y="132.9">R6</text>
<text x="302.3" y="135.5">1M</text>
<text x="81" y="138">9</text>
<text x="81" y="140.6">10</text>
<text x="81" y="143.1">11</text>
<text x="96.7" y="143.1">14</text>
<text x="96.7" y="140.6">15</text>
<text x="96.7" y="138">16</text>
<text x="81" y="145.6">12</text>
<text x="81" y="148.2">3V3</text>
<text x="95.2" y="148.2">GND</text>
<text x="96.7" y="145.6">13</text>
<text x="81" y="150.7">24</text>
<text x="81" y="153.3">25</text>
<text x="81" y="155.8">26</text>
<text x="96.7" y="155.8">39</text>
<text x="96.7" y="153.3">40</text>
<text x="96.7" y="150.7">41</text>
<text x="81" y="158.3">27</text>
<text x="81" y="160.9">28</text>
<text x="96.7" y="160.9">37</text>
<text x="96.7" y="158.3">38</text>
<text x="81" y="163.4">29</text>
<text x="81" y="166">30</text>
<text x="96.7" y="166">35</text>
<text x="96.7" y="163.4">36</text>
<text x="297.2" y="162.2">D3</text>
<text x="301" y="162.2">BAT85</text>
<text x="388.6" y="164.7">J3</text>
<text x="81" y="168.5">31</text>
<text x="81" y="171">32</text>
<text x="96.7" y="171">33</text>
<text x="96.7" y="168.5">34</text>
<text x="388.6" y="173.6">Module</text>
<text x="396.5" y="173.6">C</text>
<text x="92.7" y="179.9">Teensy</text>
<text x="100.2" y="179.9">4.1</text>
<text x="325.1" y="177.4">R3</text>
<text x="325.1" y="179.9">1k</text>
<text x="302.3" y="190.1">R7</text>
<text x="302.3" y="192.6">1M</text>
<text x="297.2" y="219.3">D4</text>
<text x="301" y="219.3">BAT85</text>
<text x="388.6" y="221.8">J4</text>
<text x="388.6" y="230.7">Module</text>
<text x="396.5" y="230.7">D</text>
<text x="325.1" y="234.5">R4</text>
<text x="325.1" y="237.1">1k</text>
<text x="302.3" y="247.2">R8</text>
<text x="302.3" y="249.8">1M</text>
<text x="33" y="275.2">H1</text>
<text x="45.7" y="275.2">H2</text>
<text x="58.4" y="275.2">H3</text>
<text x="71.1" y="275.2">H4</text>
<text x="33" y="277.7">M3</text>
<text x="45.7" y="277.7">M3</text>
<text x="58.4" y="277.7">M3</text>
<text x="71.1" y="277.7">M3</text>
</g>
<g font-size="1.8" fill="#a90000">
<text x="382.2" y="45.5">1</text>
<text x="382.2" y="48">2</text>
<text x="382.2" y="50.5">3</text>
<text x="382.2" y="53.1">4</text>
<text x="382.2" y="55.6">5</text>
<text x="166.9" y="68.3">1</text>
<text x="166.9" y="70.9">2</text>
<text x="192.3" y="68.3">7</text>
<text x="192.3" y="70.9">8</text>
<text x="166.9" y="73.4">3</text>
<text x="166.9" y="75.9">4</text>
<text x="191.7" y="75.9">10</text>
<text x="192.3" y="73.4">9</text>
<text x="166.9" y="78.5">5</text>
<text x="166.9" y="81">6</text>
<text x="191.7" y="78.5">11</text>
<text x="191.7" y="81">12</text>
<text x="382.2" y="102.6">1</text>
<text x="382.2" y="105.2">2</text>
<text x="382.2" y="107.7">3</text>
<text x="76.8" y="111.5">1</text>
<text x="101.6" y="111.5">48</text>
<text x="382.2" y="110.2">4</text>
<text x="382.2" y="112.8">5</text>
<text x="76.8" y="114">2</text>
<text x="76.8" y="116.6">3</text>
<text x="76.8" y="119.1">4</text>
<text x="101.6" y="119.1">45</text>
<text x="101.6" y="116.6">46</text>
<text x="101.6" y="114">47</text>
<text x="76.8" y="121.7">5</text>
<text x="76.8" y="124.2">6</text>
<text x="101.6" y="124.2">43</text>
<text x="101.6" y="121.7">44</text>
<text x="76.8" y="126.7">7</text>
<text x="76.8" y="129.3">8</text>
<text x="76.8" y="131.8">9</text>
<text x="101.6" y="131.8">40</text>
<text x="101.6" y="129.3">41</text>
<text x="101.6" y="126.7">42</text>
<text x="76.2" y="134.4">10</text>
<text x="76.2" y="136.9">11</text>
<text x="101.6" y="136.9">38</text>
<text x="101.6" y="134.4">39</text>
<text x="76.2" y="139.4">12</text>
<text x="76.2" y="142">13</text>
<text x="101.6" y="142">36</text>
<text x="101.6" y="139.4">37</text>
<text x="76.2" y="144.5">14</text>
<text x="76.2" y="147.1">15</text>
<text x="76.2" y="149.6">16</text>
<text x="101.6" y="149.6">33</text>
<text x="101.6" y="147.1">34</text>
<text x="101.6" y="144.5">35</text>
<text x="76.2" y="152.1">17</text>
<text x="76.2" y="154.7">18</text>
<text x="101.6" y="154.7">31</text>
<text x="101.6" y="152.1">32</text>
<text x="76.2" y="157.2">19</text>
<text x="76.2" y="159.8">20</text>
<text x="101.6" y="159.8">29</text>
<text x="101.6" y="157.2">30</text>
<text x="382.2" y="159.8">1</text>
<text x="76.2" y="162.3">21</text>
<text x="76.2" y="164.8">22</text>
<text x="76.2" y="167.4">23</text>
<text x="101.6" y="167.4">26</text>
<text x="101.6" y="164.8">27</text>
<text x="101.6" y="162.3">28</text>
<text x="382.2" y="162.3">2</text>
<text x="382.2" y="164.8">3</text>
<text x="382.2" y="167.4">4</text>
<text x="76.2" y="169.9">24</text>
<text x="101.6" y="169.9">25</text>
<text x="382.2" y="169.9">5</text>
<text x="382.2" y="216.9">1</text>
<text x="382.2" y="219.5">2</text>
<text x="382.2" y="222">3</text>
<text x="382.2" y="224.5">4</text>
<text x="382.2" y="227.1">5</text>
</g>
</svg>
